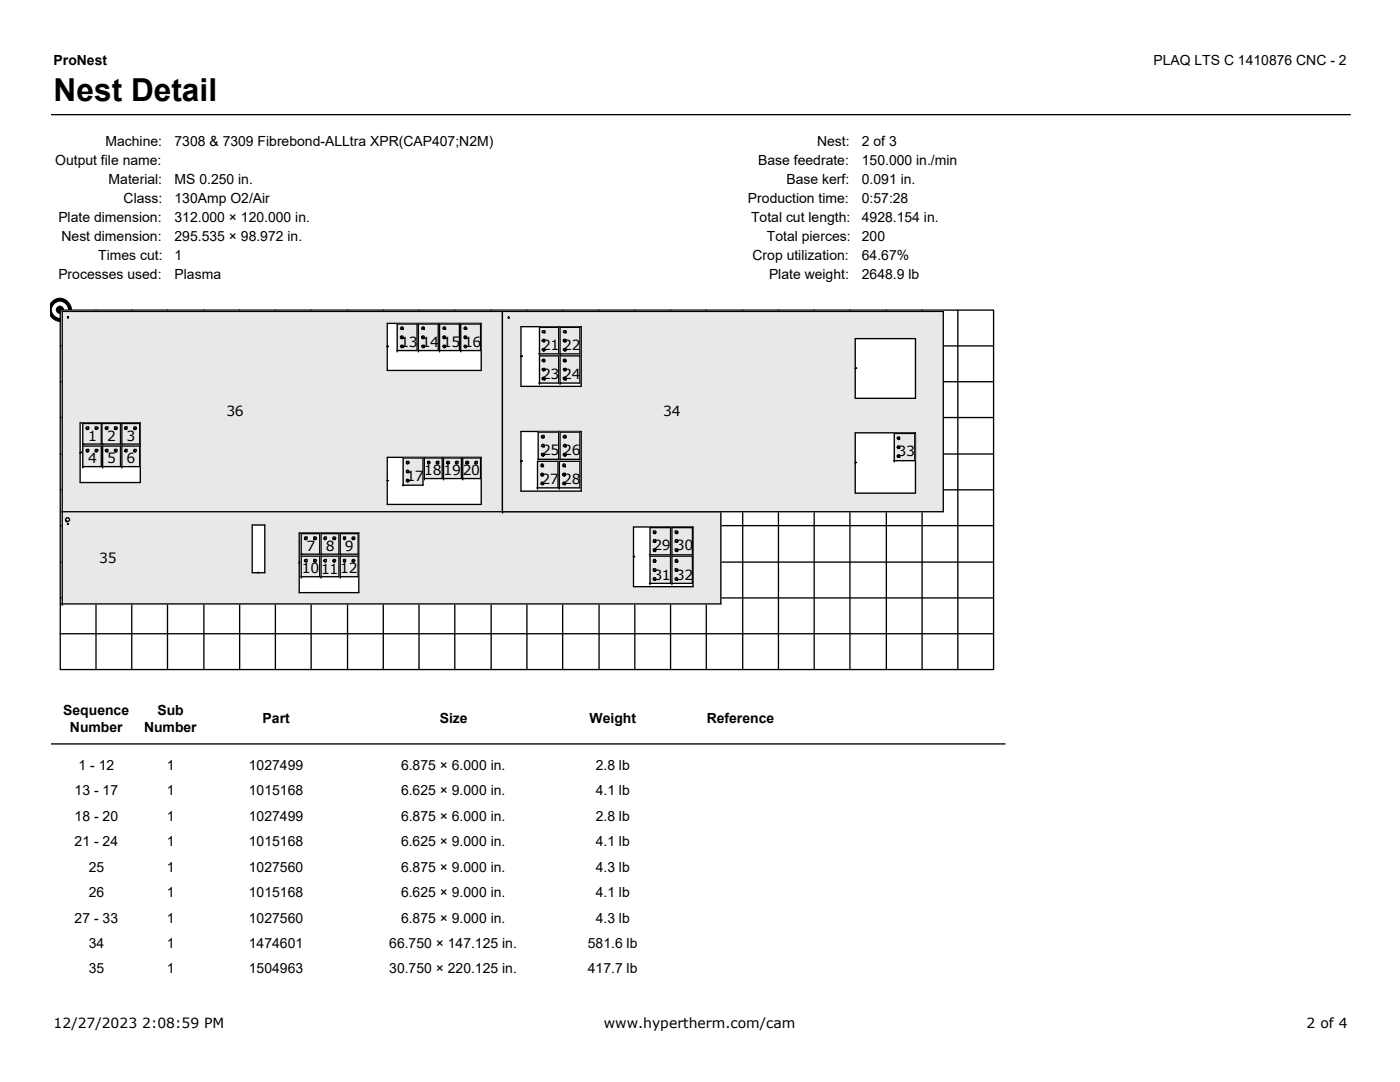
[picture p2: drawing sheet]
<svg xmlns="http://www.w3.org/2000/svg" width="279mm" height="216mm" viewBox="0 0 279 216" stroke-linecap="round" stroke-linejoin="round" font-family="sans-serif">
<path d="M10.2 22.9h259.4" fill="none" stroke="#000" stroke-width=".26"/>
<g fill="#000" stroke="#000" stroke-width=".2">
<path d="M10.4 60.2a2.28 2.28 0 0 1 3.2 0 2.28 2.28 0 0 1 0 3.2 2.28 2.28 0 0 1-3.2 0l-.3-.5v-2.2z" fill-rule="evenodd"/>
<circle cx="12" cy="61.8" r=".72"/>
</g>
<circle cx="12" cy="61.8" r="1.5" fill="#fff" stroke="#fff" stroke-width=".2"/>
<path d="M12 61.9h186.3v71.7h-186.3z" fill-rule="evenodd" fill="#fff" stroke="#000" stroke-width=".26"/>
<g fill="none" stroke="#000" stroke-width=".26">
<path d="M12 69h.3M12 76.2h.3M13.5 63.3h.1M13.5 63.3l.1 .2M13.6 63.2v.3l-.1-.2zM19.2 61.9v.1M26.3 61.9v.1M33.4 61.9v.1M40.7 61.9v.1M47.8 61.9v.1M55 61.9v.1M62.1 61.9v.1"/>
<path d="M69.4 61.9v.1M76.5 61.9v.1M77.3 69.2v-.2l.2 .2M77.3 64.5h18.7v9.4h-18.7zM79.3 69.9h.1M79.3 69.9h3.9v-5.2h-3.9v5.5M80.1 65.3l.1-.1 .3 .1v.4h-.4l-.2-.1zM80.1 67l.4 .2-.2 .4-.4-.2zM80.1 68.9h.4v.4l-.3 .1-.1-.1-.2-.1zM80.2 65.6v.1h.3M80.2 67.3l.1 .3 .2-.2M80.2 69.2v.1h.3"/>
<path d="M80.5 65.6v.1M80.5 67.4h.1M80.5 69.3h.1M83.5 69.9h.1M83.5 69.9h4v-5.2h-4v5.5M83.6 61.9v.1M84.3 67l.4 .2-.2 .4-.3-.2zM84.3 68.9h.4v.4l-.3 .1-.1-.1-.1-.1zM84.4 65.6v.1h.3M84.4 65.2l.3 .1v.4l-.5-.1zM84.4 67.3l.1 .3 .2-.2M84.4 69.2v.1h.3"/>
<path d="M84.7 65.6v.1M84.7 67.4h.1M84.7 69.3h.1M87.6 69.9h4.1v-5.2h-4v5.5M88.5 65.3l.1-.1 .3 .1v.4h-.4l-.1-.1zM88.5 67l.4 .2-.1 .4-.4-.2zM88.5 68.9h.4v.4l-.3 .1-.1-.1-.1-.1zM88.6 65.6v.1h.3M88.6 67.3l.2 .3 .1-.2M88.6 69.2v.1h.3M88.9 65.6v.1M88.9 67.4h.1"/>
<path d="M88.9 69.3h.1M90.8 61.9v.1M91.8 69.9h4.1v-5.2h-4v5.5M92.6 67.2l.3-.2a.28 .28 0 0 1 .2 .4 .28 .28 0 0 1-.4 .2zM92.9 65.6l.1 .1M92.9 67.3l.1 .3v-.2M92.9 69.2l.1 .1M93 67.4h.1M93 69.3h.1M93.1 65.6l-.1 .1M98 61.9v.1M100.3 62.1v40.3"/>
<path d="M101.5 63.3h.1M101.5 63.2l.1 .3h-.1zM101.5 63.3l.1 .2M104 71.1v-.1h.2v.1M104 71.1h.1M104 65.2h12v11.9h-12zM105.2 61.9v.1M107.5 70.6h4v-5.3h-3.8v5.6M107.5 76.4h4v-5.4h-3.8v5.7M108.2 66.1l.5-.1v.4h-.4zM108.2 67.8l.4-.1 .1 .4-.2 .1-.3-.1zM108.2 71.8l.4-.1 .1 .4-.2 .1-.3-.1z"/>
<path d="M108.2 73.7l.5-.2v.4l-.2 .2zM108.3 69.6h.4v.3l-.2 .2-.3-.3zM108.6 66.2l-.1 .2h.2M108.6 68l-.1 .1 .1 .1 .1-.1M108.6 69.8l-.1 .1h.2M108.6 71.9l-.1 .2 .1 .1 .1-.1M108.6 73.8l-.1 .1h.2M108.6 75.5l-.1 .1 .2 .2M108.7 66.2v.2M108.7 68.1h.1M108.7 69.9h.1M108.7 72.1h.1"/>
<path d="M108.7 73.9h.1M108.7 75.6v.2M111.8 70.6h.1M111.8 76.4h.1M111.8 70.6h3.9v-5.3h-3.9v5.6M111.8 76.4h3.9v-5.4h-3.9v5.7M112.3 61.9v.1M112.6 66h.4v.4h-.4l-.2-.2zM112.6 67.7l.4 .1-.2 .4-.4-.1zM112.6 69.6h.4v.3l-.3 .2-.1-.2-.2-.1zM112.6 71.7l.4 .1-.2 .4-.4-.1zM112.6 73.5h.4v.4l-.3 .2-.1-.2-.2-.1z"/>
<path d="M112.7 66.2v.2h.3M112.7 68l.1 .2 .2-.1M112.7 69.8v.1h.3M112.7 71.9l.1 .3 .2-.1M112.7 73.8v.1h.3M112.7 75.5v.3h.3M113 66.2v.2M113 68.1h.1M113 69.9h.1M113 72.1h.1M113 73.9h.1M113 75.6v.2"/>
<path d="M119.6 61.9v.1M126.7 61.9v.1M133.8 61.9v.1M141 61.9v.1M148.2 61.9v.1M155.4 61.9v.1M162.5 61.9v.1M169.6 61.9v.1M170.7 73.5l.1-.1 .1 .1M170.7 73.5h.1M170.7 67.6h12v11.9h-12zM176.9 61.9v.1"/>
<path d="M184 61.9v.1M188.3 69h10M188.3 76.2h10M191.2 61.9v71.7M12 83.3h.3M12 90.6h.3M12 97.7h.3M16 90.3l.1-.1 .2 .1M16 84.4h12v11.9h-12zM16.5 88.6h.1M16.5 93.1h.1M16.5 88.6h3.7v-4.1h-3.7v4.4"/>
<path d="M16.5 93.1h3.7v-4.1h-3.7v4.4M17.3 85.2h.4l-.1 .5-.4-.1zM17.3 85.6v.1M17.3 90.1h.1M17.4 85.4l-.1 .2M17.4 89.9l-.1 .2M19 85.2h.4l.2 .4-.4 .1zM19 85.6l.2 .1M19 90.1h.2M19.3 85.4h-.3v.2M19.3 89.9h-.3v.2M20.3 88.6h.1"/>
<path d="M20.3 88.6h3.7v-4.1h-3.7v4.4M20.3 93.1h3.7v-4.1h-3.5v4.4M21 85.3l.5-.1v.4l-.2 .1-.3-.1zM21 89.8l.5-.1v.4l-.2 .1zM21.1 85.6v.1M21.1 90.1h.1M21.3 85.4l-.2 .2M21.3 89.9l-.2 .2M22.9 85.2l.5 .1-.1 .4-.4-.1zM22.9 85.6l.1 .1M22.9 90.1h.1M23.1 85.4h-.2v.2"/>
<path d="M23.1 89.9h-.2v.2M24.2 88.6h3.7v-4.1h-3.6v4.4M24.2 93.1h3.7v-4.1h-3.6v4.4M25 85.2h.4l-.2 .5-.4-.3zM25 85.6v.1M25 89.7h.4l-.2 .5-.4-.3zM25 90.1h.1M25.1 85.4l-.1 .2M25.1 89.9l-.1 .2M26.7 85.3l.4-.1 .1 .2a.28 .28 0 0 1-.3 .3 .28 .28 0 0 1-.2-.4zM26.7 89.8l.4-.1 .1 .1-.1 .4h-.3zM26.8 85.6v.1"/>
<path d="M26.8 90.1h.1M27 85.4h-.3l.1 .2M27 89.9h-.3l.1 .2M77.3 95.9h.2M77.3 91.3h18.7v9.4h-18.7zM80.3 96.8h4.1v-5.4h-3.9v5.5M81.1 93.9l.3-.1 .2 .4-.5 .1zM81.1 95.8l.1-.2 .4 .2v.2l-.4 .2zM81.4 92.3l.1 .1M81.4 94.2l.1 .1M81.4 95.9l.1 .3v-.2M81.5 92.4h.1"/>
<path d="M81.5 94.2v.1M81.5 96h.1M84.5 95.5h3.7v-4.1h-3.5v4.4M85.3 92.4l.2 .2M85.5 92.3l-.2 .1M87.2 92.1h.4l-.1 .5-.4-.2zM87.2 92.4v.2M87.3 92.3l-.1 .1M88.4 95.5h3.7v-4.1h-3.6v4.4M89.2 92.1l.5 .1-.1 .4-.4-.2zM89.2 92.4l.1 .2M89.4 92.3h-.2v.1"/>
<path d="M90.9 92.2l.5-.1v.3l-.1 .2-.4-.2zM91 92.4v.2M91.2 92.3l-.2 .1M92.2 95.5h3.7v-4.1h-3.6v4.4M93 92.1l.5 .1-.1 .4-.4-.2zM93 92.4l.1 .2M93.3 92.3h-.3v.1M94.9 92.1h.4l-.2 .5-.4-.3zM94.9 92.4v.2M95 92.3l-.1 .1M104 92.1v-.2h.2v.2M104 86.1h12v11.9h-12z"/>
<path d="M107.1 97.3h4.3v-5.2h-4.1v5.5M107.4 91.7h.1M107.4 91.7h4.1v-5.5h-4.1v5.6M107.9 94.6l.4-.2 .2 .3a.28 .28 0 0 1-.4 .3 .28 .28 0 0 1-.2-.4zM108.1 92.6h.2l.2 .2-.2 .3-.4-.1zM108.2 86.9h.4l-.1 .5-.4-.1zM108.2 88.7l.1-.1 .3 .1v.4h-.4l-.1-.1zM108.2 90.5l.4 .1-.1 .4-.4-.1zM108.2 92.8v.3h.1M108.2 94.7l.1 .3v-.2M108.2 96.5l.1 .2M108.3 87.2v.1h.3"/>
<path d="M108.3 89v.1h.3M108.3 90.7l.2 .3 .1-.1M108.3 94.8h.2M108.5 93l-.2 .1M108.5 96.5l-.2 .2M108.6 87.3h.1M108.6 89v.1M108.6 90.9h.1M111.5 97.3h4.2v-5.2h-4.1v5.5M111.8 91.7h.1M111.8 91.7h3.9v-5.5h-3.9v5.6M112.3 94.6l.5-.2v.4l-.4 .2z"/>
<path d="M112.6 86.9h.4l-.2 .5-.4-.1zM112.6 88.7l.1-.1 .3 .1v.4h-.4l-.2-.1zM112.6 90.5l.4 .1-.2 .4-.4-.1zM112.6 92.8v.3h.2M112.6 94.7l.1 .3 .1-.2M112.6 96.5v.2h.2M112.6 96.2l.2 .1v.4l-.5-.2zM112.7 87.2v.1h.3M112.7 89v.1h.3M112.7 90.7l.1 .3 .2-.1M112.8 93v.1M112.8 94.8h.1"/>
<path d="M112.8 96.5v.2M113 87.3h.1M113 89v.1M113 90.9h.1M170.7 92.3l.1-.1 .1 .1M170.7 86.4h12v12h-12zM178.3 91.9h4.3v-5.4h-4.1v5.7M179.1 89h.4v.4a.28 .28 0 0 1-.4 0 .28 .28 0 0 1 0-.4zM179.3 90.7l.2 .2v.4h-.4l-.1-.3zM179.4 87.4l-.1 .2 .1 .1 .1-.1M179.4 89.3l-.1 .1h.2M179.4 91l-.1 .1 .2 .2"/>
<path d="M179.5 87.6h.1M179.5 89.4h.1M179.5 91.1v.2M188.3 83.3h10M188.3 90.6h10M188.3 97.7h10M12 104.9h.3M12 112.2h.3M12 119.3h.3M12.3 102.1h176v-40h-175.9v58.7M13.2 104v.1M13.3 103.8l-.1 .2"/>
<path d="M13.5 104.5l.1 .1zM13.5 104.6h.1M13.6 104.5l-.1 .1M50.3 104.8h2.5v9.5h-2.5zM51.5 114.2v.1M59.7 112.3v-.1l.1 .1M59.7 106.3h11.9v12h-11.9zM60.1 110.6h.1M60.1 115.1h.1M60.1 110.6h3.7v-4.1h-3.7v4.3M60.1 115.1h3.7v-4.1h-3.7v4.3M60.9 107.1h.4l-.1 .6-.4-.2z"/>
<path d="M60.9 107.5v.2M60.9 111.6h.4l-.1 .6-.4-.3zM60.9 112h.1M61 107.4l-.1 .1M61 111.9l-.1 .1M62.6 107.1l.5 .2-.1 .4-.4-.2zM62.6 107.5l.2 .2M62.6 112h.2M62.9 107.4h-.3v.1M62.9 111.9h-.3v.1M63.9 110.6h3.7v-4.1h-3.5v4.3M63.9 115.1h3.7v-4.1h-3.5v4.3"/>
<path d="M64.7 107.1h.4l-.1 .6-.4-.3zM64.7 107.5v.2M64.7 111.6h.4l-.1 .6-.4-.3zM64.7 112h.1M64.9 107.4l-.2 .1M64.9 111.9l-.2 .1M66.6 107.1h.2l.2 .3a.28 .28 0 0 1-.4 .3 .28 .28 0 0 1-.1-.4zM66.6 107.5v.2M66.6 111.6l.4 .2-.2 .4h-.2l-.1-.3zM66.6 112h.1M66.7 107.4h-.2l.1 .1M66.7 111.9h-.2l.1 .1"/>
<path d="M67.8 110.6h3.7v-4.1h-3.6v4.3M67.8 115.1h3.7v-4.1h-3.6v4.3M68.6 107.5l.1 .2M68.6 111.6h.4l-.2 .6-.2-.2zM68.6 112h.1M68.7 107.4l-.1 .1M68.7 111.9l-.1 .1M70.3 111.8l.4-.2 .1 .2-.1 .4h-.3zM70.4 107.1h.3l.1 .3a.28 .28 0 0 1-.3 .3 .28 .28 0 0 1-.2-.4zM70.4 107.5v.2M70.4 112h.1M70.5 107.4h-.2l.1 .1"/>
<path d="M70.5 111.9h-.2l.1 .1M100.3 102.1h.1M126.4 111.1v-.1l.3 .1M126.4 105.2h11.9v11.9h-11.9zM129.6 110.7h4.2v-5.4h-4.1v5.5M129.6 116.4h4.2v-5.4h-4.1v5.7M130.4 105.9l.5 .2-.1 .4-.4-.2zM130.4 109.5l.5 .2-.1 .3-.4-.1zM130.4 113.5l.5 .1-.1 .4-.4-.1zM130.5 107.7h.3l.1 .2-.1 .3h-.4zM130.5 111.6h.3l.1 .3-.1 .3h-.4zM130.7 106.2l.1 .1"/>
<path d="M130.7 108.1l.1 .1M130.7 109.8l.1 .2v-.1M130.7 111.9v.3h.1M130.7 113.8l.1 .1M130.7 115.6l.1 .1M130.8 106.3h.1M130.8 108.1v.1M130.8 109.9h.1M130.8 112v.2M130.8 113.9h.1M130.8 115.6v.1M134 116.4h4.2v-5.4h-4.1v5.7"/>
<path d="M134 110.7h4.2v-5.4h-4.1v5.5M134.7 105.9l.6 .2-.2 .4-.4-.2zM134.7 107.8l.4-.1 .2 .4-.6 .1zM134.7 109.5l.6 .2-.2 .3-.4-.1zM134.7 113.5l.6 .1-.2 .4-.4-.1zM134.9 111.6h.2l.2 .3-.2 .3h-.4zM135 106.2l.1 .1M135 108.1l.1 .1M135 109.8l.1 .2v-.1M135 111.9v.3h.1M135 113.8l.1 .1M135 115.6l.1 .1"/>
<path d="M135.1 106.3h.2M135.1 109.9h.2M135.1 113.9h.2M135.3 108.1l-.2 .1M135.3 112l-.2 .2M135.3 115.6l-.2 .1M143.9 102.1v18.4h-131.6M144 104.9h54.3M144 112.2h54.3M144 119.3h54.3M148.2 102.1v31.5M155.4 102.1v31.5"/>
<path d="M162.5 102.1v31.5M169.6 102.1v31.5M176.9 102.1v31.5M184 102.1v31.5M12 126.5h186.3M19.2 120.6v13M26.3 120.6v13M33.4 120.6v13M40.7 120.6v13M47.8 120.6v13M55 120.6v13M62.1 120.6v13"/>
<path d="M69.4 120.6v13M76.5 120.6v13M83.6 120.6v13M90.8 120.6v13M98 120.6v13M105.2 120.6v13M112.3 120.6v13M119.6 120.6v13M126.7 120.6v13M133.8 120.6v13M141 120.6v13M10.2 148.4h190.5"/>
<circle cx="92.9" cy="69.1" r=".25"/>
<circle cx="92.9" cy="65.5" r=".25"/>
<circle cx="108.5" cy="75.5" r=".31"/>
<circle cx="112.7" cy="75.5" r=".31"/>
<circle cx="17.5" cy="89.9" r=".25"/>
<circle cx="19.3" cy="89.9" r=".28"/>
<circle cx="23.1" cy="89.9" r=".25"/>
<circle cx="81.4" cy="92.2" r=".25"/>
<circle cx="85.6" cy="92.3" r=".28"/>
<circle cx="108.2" cy="96.5" r=".25"/>
<circle cx="112.6" cy="92.9" r=".31"/>
<circle cx="179.3" cy="87.4" r=".28"/>
<circle cx="13.5" cy="103.7" r=".39"/>
<circle cx="62.8" cy="111.9" r=".25"/>
<circle cx="68.7" cy="107.4" r=".23"/>
<circle cx="130.6" cy="115.5" r=".28"/>
<circle cx="135" cy="115.5" r=".28"/>
</g>
<g fill="#e8e8e8" stroke="#e8e8e8" stroke-width=".26">
<path d="M77.3 91.3v9.4h18.7v-9.4zM77.3 64.5v9.4h18.7v-9.4zM13.5 63.3l.1 .2v-.3zM16 84.4v11.9h12v-11.9zM12.4 62.1h87.9v40h-87.9z" fill-rule="evenodd"/>
<path d="M13.1 103.7a.4 .4 0 0 0 .8 0 .4 .4 0 0 0-.8 0zM13.5 104.5l.1 .1zM126.4 105.2v11.9h11.9v-11.9zM59.7 106.3v12h11.9v-12zM50.3 104.8v9.5h2.5v-9.5zM12.4 102.1h131.5v18.4h-131.5z" fill-rule="evenodd"/>
<path d="M26.8 85.2l-.1 .2a.28 .28 0 0 0 .3 .3 .28 .28 0 0 0 .2-.4zM25 85.2l-.2 .2 .4 .3 .2-.5zM24.3 84.5h3.6v4.1h-3.6z" fill-rule="evenodd"/>
<path d="M22.9 85.2v.4l.4 .1 .1-.4zM21.1 85.2l-.1 .4 .4 .1 .1-.5zM20.3 84.5h3.7v4.1h-3.7z" fill-rule="evenodd"/>
<path d="M19 85.2l.2 .5 .4-.1-.2-.4zM17.3 85.2l-.1 .4 .4 .1 .1-.5zM16.5 84.5h3.7v4.1h-3.7z" fill-rule="evenodd"/>
<path d="M26.7 89.8l.1 .4h.3l.1-.3-.1-.2zM25 89.7l-.2 .2 .4 .3 .2-.5zM24.3 89h3.6v4.1h-3.6z" fill-rule="evenodd"/>
<path d="M22.8 89.9a.25 .25 0 0 0 .5 0 .25 .25 0 0 0-.5 0zM21 89.8l.3 .4 .2-.1v-.4zM20.5 89h3.5v4.1h-3.5z" fill-rule="evenodd"/>
<path d="M19 89.9a.3 .3 0 0 0 .6 0 .3 .3 0 0 0-.6 0zM17.3 89.9a.25 .25 0 0 0 .5 0 .25 .25 0 0 0-.5 0zM16.5 89h3.7v4.1h-3.7z" fill-rule="evenodd"/>
<path d="M70.4 107.1l-.1 .3a.28 .28 0 0 0 .3 .3 .28 .28 0 0 0 .2-.4zM68.5 107.4a.25 .25 0 0 0 .5 0 .25 .25 0 0 0-.5 0zM67.9 106.5h3.6v4.1h-3.6z" fill-rule="evenodd"/>
<path d="M66.6 107.1l-.1 .3a.28 .28 0 0 0 .3 .3 .28 .28 0 0 0 .2-.4zM64.7 107.1l-.1 .3 .4 .3 .1-.6zM64.1 106.5h3.5v4.1h-3.5z" fill-rule="evenodd"/>
<path d="M62.6 107.1v.4l.4 .2 .1-.4zM60.9 107.1l-.1 .4 .4 .2 .1-.6zM60.1 106.5h3.7v4.1h-3.7z" fill-rule="evenodd"/>
<path d="M70.4 111.6l-.1 .3 .1 .3h.3l.1-.4zM68.6 111.6v.4l.2 .2 .2-.6zM67.9 111h3.6v4.1h-3.6z" fill-rule="evenodd"/>
<path d="M66.6 111.6l-.1 .2 .1 .4h.2l.2-.4zM64.7 111.6l-.1 .3 .4 .3 .1-.6zM64.1 111h3.5v4.1h-3.5z" fill-rule="evenodd"/>
<path d="M62.6 111.9a.25 .25 0 0 0 .5 0 .25 .25 0 0 0-.5 0zM60.9 111.6l-.1 .3 .4 .3 .1-.6zM60.1 111h3.7v4.1h-3.7z" fill-rule="evenodd"/>
<path d="M94.9 92.1l-.2 .2 .4 .3 .2-.5zM93 92.1v.3l.4 .2 .1-.4zM92.3 91.4h3.6v4.1h-3.6z" fill-rule="evenodd"/>
<path d="M91 92.1l-.1 .3 .4 .2 .1-.5zM89.2 92.1v.3l.4 .2 .1-.4zM88.5 91.4h3.6v4.1h-3.6z" fill-rule="evenodd"/>
<path d="M87.2 92.1l-.1 .3 .4 .2 .1-.5zM85.3 92.3a.3 .3 0 0 0 .6 0 .3 .3 0 0 0-.6 0zM84.7 91.4h3.5v4.1h-3.5z" fill-rule="evenodd"/>
<path d="M88.6 65.2l-.2 .4 .5 .1v-.4zM88.5 67l-.1 .4 .4 .2 .1-.4zM88.5 68.9l-.1 .1 .1 .3 .1 .1 .3-.1v-.4zM87.7 64.7h4v5.2h-4z" fill-rule="evenodd"/>
<path d="M84.4 65.2l-.2 .4 .5 .1v-.4zM84.3 67l-.1 .4 .3 .2 .2-.4zM84.3 68.9l-.1 .1 .1 .3 .1 .1 .3-.1v-.4zM83.5 64.7h4v5.2h-4z" fill-rule="evenodd"/>
<path d="M80.2 65.2l-.3 .4 .6 .1v-.4zM80.1 67l-.2 .4 .4 .2 .2-.4zM80.1 68.9l-.2 .1 .2 .3 .1 .1 .3-.1v-.4zM79.3 64.7h3.9v5.2h-3.9z" fill-rule="evenodd"/>
<path d="M81.1 92.2a.25 .25 0 0 0 .5 0 .25 .25 0 0 0-.5 0zM81.1 93.9v.4l.5-.1-.2-.4zM81.2 95.6l-.1 .4 .1 .2 .4-.2v-.2zM80.5 91.4h3.9v5.4h-3.9z" fill-rule="evenodd"/>
<path d="M170.7 86.4v12h12v-12zM170.7 67.6v11.9h12v-11.9zM101.5 63.2v.3h.1zM104 65.2v11.9h12v-11.9zM104 86.1v11.9h12v-11.9zM100.3 62.1h88v40h-88z" fill-rule="evenodd"/>
<path d="M92.6 65.5a.25 .25 0 0 0 .5 0 .25 .25 0 0 0-.5 0zM92.7 67l-.1 .3a.28 .28 0 0 0 .4 .3 .28 .28 0 0 0 .1-.4zM92.6 69.1a.25 .25 0 0 0 .5 0 .25 .25 0 0 0-.5 0zM91.9 64.7h4v5.2h-4z" fill-rule="evenodd"/>
<path d="M112.6 66l-.2 .1 .2 .3h.4v-.4zM112.6 67.7l-.2 .4 .4 .1 .2-.4zM112.6 69.6l-.2 .1 .2 .2 .1 .2 .3-.2v-.3zM111.8 65.3h3.9v5.3h-3.9z" fill-rule="evenodd"/>
<path d="M108.3 66l-.1 .2 .5 .2v-.4zM108.2 67.8v.3l.3 .1 .2-.1-.1-.4zM108.3 69.6l-.1 .2 .3 .3 .2-.2v-.3zM107.7 65.3h3.8v5.3h-3.8z" fill-rule="evenodd"/>
<path d="M112.6 71.7l-.2 .4 .4 .1 .2-.4zM112.6 73.5l-.2 .2 .2 .2 .1 .2 .3-.2v-.4zM112.4 75.5a.31 .31 0 0 0 .6 0 .31 .31 0 0 0-.6 0zM111.8 71h3.9v5.4h-3.9z" fill-rule="evenodd"/>
<path d="M108.2 71.8v.3l.3 .1 .2-.1-.1-.4zM108.2 73.7l.3 .4 .2-.2v-.4zM108.2 75.5a.31 .31 0 0 0 .6 0 .31 .31 0 0 0-.6 0zM107.7 71h3.8v5.4h-3.8z" fill-rule="evenodd"/>
<path d="M112.6 86.9l-.2 .4 .4 .1 .2-.5zM112.7 88.6l-.3 .4 .6 .1v-.4zM112.6 90.5l-.2 .4 .4 .1 .2-.4zM111.8 86.2h3.9v5.5h-3.9z" fill-rule="evenodd"/>
<path d="M108.2 86.9l-.1 .4 .4 .1 .1-.5zM108.3 88.6l-.2 .4 .5 .1v-.4zM108.2 90.5l-.1 .4 .4 .1 .1-.4zM107.4 86.2h4.1v5.5h-4.1z" fill-rule="evenodd"/>
<path d="M112.3 92.9a.31 .31 0 0 0 .6 0 .31 .31 0 0 0-.6 0zM112.4 94.4l-.1 .4 .4 .2 .1-.6zM112.6 96.2l-.3 .3 .5 .2v-.4zM111.6 92.1h4.1v5.2h-4.1z" fill-rule="evenodd"/>
<path d="M108.1 92.6l-.2 .4 .4 .1 .2-.1-.2-.4zM108.1 94.4l-.2 .3a.28 .28 0 0 0 .4 .3 .28 .28 0 0 0 .2-.4zM107.9 96.5a.25 .25 0 0 0 .5 0 .25 .25 0 0 0-.5 0zM107.3 92.1h4.1v5.2h-4.1z" fill-rule="evenodd"/>
<path d="M134.7 105.9v.4l.4 .2 .2-.4zM134.9 107.7l-.2 .5h.4l.2-.3-.2-.2zM134.7 109.5v.4l.4 .1 .2-.3zM134.1 105.3h4.1v5.4h-4.1z" fill-rule="evenodd"/>
<path d="M130.4 105.9v.4l.4 .2 .1-.4zM130.5 107.7l-.1 .5h.4l.1-.3-.1-.2zM130.4 109.5v.4l.4 .1 .1-.3zM129.7 105.3h4.1v5.4h-4.1z" fill-rule="evenodd"/>
<path d="M134.9 111.6l-.2 .6h.4l.2-.3-.2-.3zM134.7 113.5v.4l.4 .1 .2-.4zM134.7 115.5a.3 .3 0 0 0 .6 0 .3 .3 0 0 0-.6 0zM134.1 111h4.1v5.4h-4.1z" fill-rule="evenodd"/>
<path d="M130.5 111.6l-.1 .6h.4l.1-.3-.1-.3zM130.4 113.5v.4l.4 .1 .1-.4zM130.4 115.5a.28 .28 0 0 0 .5 0 .28 .28 0 0 0-.5 0zM129.7 111h4.1v5.4h-4.1z" fill-rule="evenodd"/>
<path d="M179 87.4a.3 .3 0 0 0 .6 0 .3 .3 0 0 0-.6 0zM179.1 89a.28 .28 0 0 0 0 .4 .28 .28 0 0 0 .4 0v-.4zM179.3 90.7l-.3 .3 .1 .3h.4v-.4zM178.5 86.5h4.1v5.4h-4.1z" fill-rule="evenodd"/>
</g>
<text font-size="6.3" x="10.7" y="20.1">Nest Detail</text>
<g font-size="2.8">
<text x="10.7" y="13.1">ProNest</text>
<text x="230.2" y="13.1">PLAQ LTS C 1410876 CNC - 2</text>
<text x="21.1" y="29">Machine:</text>
<text x="34.8" y="29">7308 &amp; 7309 Fibrebond-ALLtra XPR(CAP407;N2M)</text>
<text x="163.1" y="29">Nest:</text>
<text x="172" y="29">2 of 3</text>
<text x="11" y="32.8">Output file name:</text>
<text x="151.3" y="32.9">Base feedrate:</text>
<text x="172" y="32.9">150.000 in./min</text>
<text x="21.7" y="36.7">Material:</text>
<text x="24.7" y="40.5">Class:</text>
<text x="34.8" y="36.7">MS 0.250 in.</text>
<text x="34.8" y="40.5">130Amp O2/Air</text>
<text x="149.3" y="40.5">Production time:</text>
<text x="157" y="36.7">Base kerf:</text>
<text x="172" y="36.7">0.091 in.</text>
<text x="172" y="40.5">0:57:28</text>
<text x="11.6" y="44.3">Plate dimension:</text>
<text x="34.8" y="44.3">312.000 × 120.000 in.</text>
<text x="149.9" y="44.3">Total cut length:</text>
<text x="172" y="44.3">4928.154 in.</text>
<text x="12.3" y="48.1">Nest dimension:</text>
<text x="19.6" y="51.8">Times cut:</text>
<text x="34.8" y="48.1">295.535 × 98.972 in.</text>
<text x="34.8" y="51.9">1</text>
<text x="150.2" y="51.9">Crop utilization:</text>
<text x="153" y="48.1">Total pierces:</text>
<text x="172" y="48.1">200</text>
<text x="172" y="51.9">64.67%</text>
<text x="11.6" y="55.7">Processes used:</text>
<text x="34.8" y="55.7">Plasma</text>
<text x="153.5" y="55.7">Plate weight:</text>
<text x="172" y="55.7">2648.9 lb</text>
<text x="79.9" y="69.2">13</text>
<text x="84.2" y="69.2">14</text>
<text x="88.4" y="69.2">15</text>
<text x="92.6" y="69.2">16</text>
<text x="108.2" y="69.9">21</text>
<text x="112.4" y="69.9">22</text>
<text x="108.2" y="75.6">23</text>
<text x="112.4" y="75.6">24</text>
<text x="45.2" y="83.1">36</text>
<text x="132.4" y="83.1">34</text>
<text x="17.6" y="88">1</text>
<text x="21.4" y="88">2</text>
<text x="25.2" y="88">3</text>
<text x="17.6" y="92.4">4</text>
<text x="21.4" y="92.4">5</text>
<text x="25.2" y="92.4">6</text>
<text x="81.1" y="95.9">17</text>
<text x="84.7" y="94.9">18</text>
<text x="88.5" y="94.9">19</text>
<text x="92.3" y="94.9">20</text>
<text x="108.2" y="90.8">25</text>
<text x="112.4" y="90.8">26</text>
<text x="179.1" y="91">33</text>
<text x="108.1" y="96.6">27</text>
<text x="112.4" y="96.6">28</text>
<text x="19.8" y="112.3">35</text>
<text x="61.2" y="110">7</text>
<text x="65" y="110">8</text>
<text x="68.8" y="110">9</text>
<text x="130.4" y="109.8">29</text>
<text x="134.9" y="109.8">30</text>
<text x="60.2" y="114.3">10</text>
<text x="64.1" y="114.5">11</text>
<text x="67.9" y="114.3">12</text>
<text x="130.4" y="115.6">31</text>
<text x="134.9" y="115.6">32</text>
<text x="12.6" y="142.6">Sequence</text>
<text x="31.4" y="142.6">Sub</text>
<text x="14" y="146">Number</text>
<text x="28.7" y="146">Number</text>
<text x="52.4" y="144.3">Part</text>
<text x="87.8" y="144.3">Size</text>
<text x="117.7" y="144.3">Weight</text>
<text x="141" y="144.3">Reference</text>
<text x="15.7" y="153.6">1 - 12</text>
<text x="33.3" y="153.6">1</text>
<text x="49.7" y="153.6">1027499</text>
<text x="80" y="153.6">6.875 × 6.000 in.</text>
<text x="118.9" y="153.6">2.8 lb</text>
<text x="14.9" y="158.7">13 - 17</text>
<text x="33.3" y="158.7">1</text>
<text x="49.7" y="158.7">1015168</text>
<text x="80" y="158.7">6.625 × 9.000 in.</text>
<text x="118.9" y="158.7">4.1 lb</text>
<text x="14.9" y="163.8">18 - 20</text>
<text x="33.3" y="163.8">1</text>
<text x="49.7" y="163.8">1027499</text>
<text x="80" y="163.8">6.875 × 6.000 in.</text>
<text x="118.9" y="163.8">2.8 lb</text>
<text x="14.9" y="168.8">21 - 24</text>
<text x="17.7" y="173.9">25</text>
<text x="33.3" y="168.8">1</text>
<text x="33.3" y="173.9">1</text>
<text x="49.7" y="168.8">1015168</text>
<text x="49.7" y="173.9">1027560</text>
<text x="80" y="168.8">6.625 × 9.000 in.</text>
<text x="80" y="173.9">6.875 × 9.000 in.</text>
<text x="118.9" y="168.8">4.1 lb</text>
<text x="118.9" y="173.9">4.3 lb</text>
<text x="17.7" y="179">26</text>
<text x="33.3" y="179">1</text>
<text x="49.7" y="179">1015168</text>
<text x="80" y="179">6.625 × 9.000 in.</text>
<text x="118.9" y="179">4.1 lb</text>
<text x="14.9" y="184.1">27 - 33</text>
<text x="33.3" y="184.1">1</text>
<text x="49.7" y="184.1">1027560</text>
<text x="80" y="184.1">6.875 × 9.000 in.</text>
<text x="118.9" y="184.1">4.3 lb</text>
<text x="17.7" y="189.2">34</text>
<text x="33.3" y="189.2">1</text>
<text x="49.7" y="189.2">1474601</text>
<text x="77.7" y="189.2">66.750 × 147.125 in.</text>
<text x="117.3" y="189.2">581.6 lb</text>
<text x="17.7" y="194.2">35</text>
<text x="33.3" y="194.2">1</text>
<text x="49.7" y="194.2">1504963</text>
<text x="77.7" y="194.2">30.750 × 220.125 in.</text>
<text x="117.3" y="194.2">417.7 lb</text>
<text x="10.7" y="205.2">12/27/2023 2:08:59 PM</text>
<text x="120.5" y="205.2">www.hypertherm.com/cam</text>
<text x="260.8" y="205.2">2 of 4</text>
</g>
</svg>
